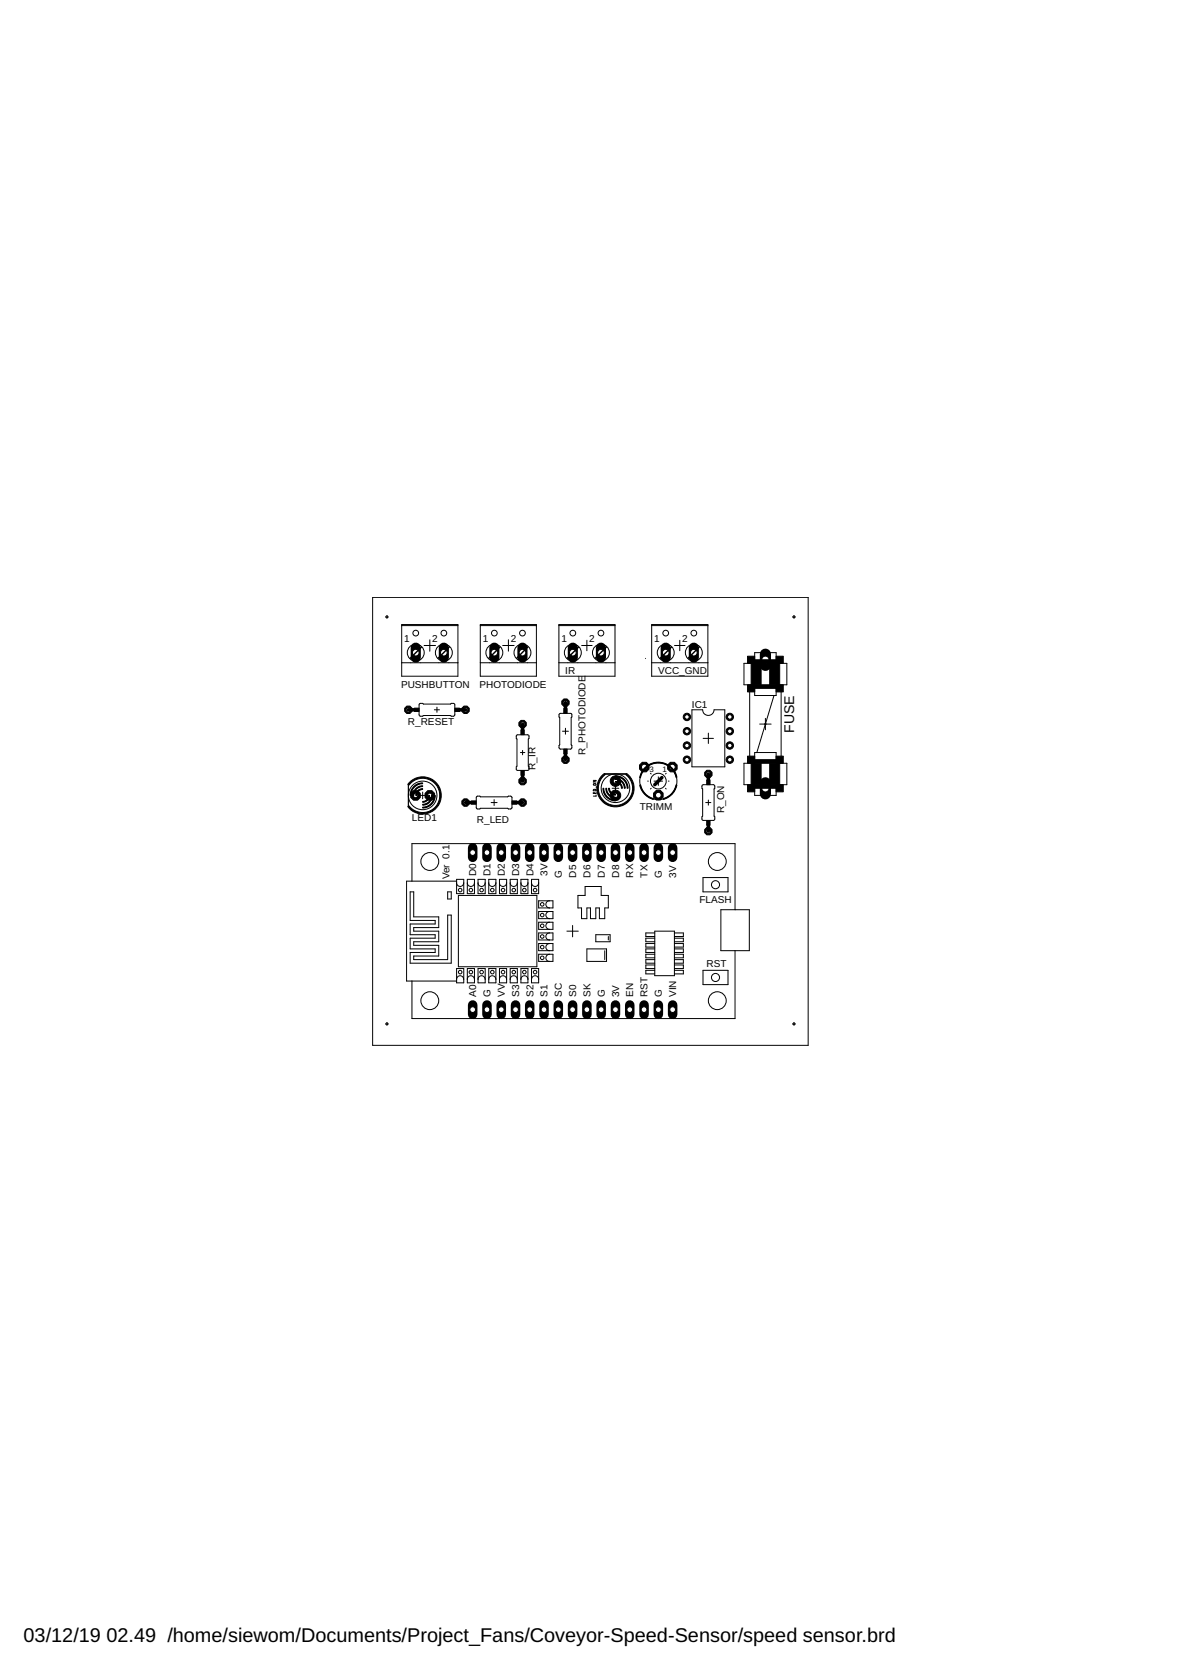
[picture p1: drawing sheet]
<svg xmlns="http://www.w3.org/2000/svg" width="210mm" height="297mm" viewBox="0 0 210 297" stroke-linecap="round" stroke-linejoin="round" font-family="sans-serif">
<circle cx="76.4" cy="141.4" r=".92" fill="#000" stroke="#000" stroke-width=".18"/>
<circle cx="76.4" cy="141.4" r=".4" fill="#fff" stroke="#000" stroke-width=".18"/>
<circle cx="73.9" cy="141.4" r=".92" fill="#000" stroke="#000" stroke-width=".18"/>
<circle cx="73.9" cy="141.4" r=".4" fill="#fff" stroke="#000" stroke-width=".18"/>
<circle cx="82.7" cy="142.7" r=".71" fill="#000" stroke="#000" stroke-width=".18"/>
<circle cx="82.7" cy="142.7" r=".4" fill="#fff" stroke="#000" stroke-width=".18"/>
<circle cx="92.9" cy="142.7" r=".71" fill="#000" stroke="#000" stroke-width=".18"/>
<circle cx="92.9" cy="142.7" r=".4" fill="#fff" stroke="#000" stroke-width=".18"/>
<circle cx="92.9" cy="138.9" r=".71" fill="#000" stroke="#000" stroke-width=".18"/>
<circle cx="92.9" cy="138.9" r=".4" fill="#fff" stroke="#000" stroke-width=".18"/>
<circle cx="92.9" cy="128.7" r=".71" fill="#000" stroke="#000" stroke-width=".18"/>
<circle cx="92.9" cy="128.7" r=".4" fill="#fff" stroke="#000" stroke-width=".18"/>
<circle cx="100.5" cy="135" r=".71" fill="#000" stroke="#000" stroke-width=".18"/>
<circle cx="100.5" cy="135" r=".4" fill="#fff" stroke="#000" stroke-width=".18"/>
<circle cx="100.5" cy="124.9" r=".71" fill="#000" stroke="#000" stroke-width=".18"/>
<circle cx="100.5" cy="124.9" r=".4" fill="#fff" stroke="#000" stroke-width=".18"/>
<path d="M84 178.6v1.7" fill="none" stroke="#000" stroke-width="1.7"/>
<circle cx="84" cy="179.5" r=".51" fill="#fff" stroke="#000" stroke-width=".18"/>
<path d="M86.6 178.6v1.7" fill="none" stroke="#000" stroke-width="1.7"/>
<circle cx="86.6" cy="179.5" r=".51" fill="#fff" stroke="#000" stroke-width=".18"/>
<path d="M89.1 178.6v1.7" fill="none" stroke="#000" stroke-width="1.7"/>
<circle cx="89.1" cy="179.5" r=".51" fill="#fff" stroke="#000" stroke-width=".18"/>
<path d="M91.6 178.6v1.7" fill="none" stroke="#000" stroke-width="1.7"/>
<circle cx="91.6" cy="179.5" r=".51" fill="#fff" stroke="#000" stroke-width=".18"/>
<path d="M94.1 178.6v1.7" fill="none" stroke="#000" stroke-width="1.7"/>
<circle cx="94.1" cy="179.5" r=".51" fill="#fff" stroke="#000" stroke-width=".18"/>
<path d="M96.7 178.6v1.7" fill="none" stroke="#000" stroke-width="1.7"/>
<circle cx="96.7" cy="179.5" r=".51" fill="#fff" stroke="#000" stroke-width=".18"/>
<path d="M99.2 178.6v1.7" fill="none" stroke="#000" stroke-width="1.7"/>
<circle cx="99.2" cy="179.5" r=".51" fill="#fff" stroke="#000" stroke-width=".18"/>
<path d="M101.8 178.6v1.7" fill="none" stroke="#000" stroke-width="1.7"/>
<circle cx="101.8" cy="179.5" r=".51" fill="#fff" stroke="#000" stroke-width=".18"/>
<path d="M104.3 178.6v1.7" fill="none" stroke="#000" stroke-width="1.7"/>
<circle cx="104.3" cy="179.5" r=".51" fill="#fff" stroke="#000" stroke-width=".18"/>
<path d="M106.8 178.6v1.7" fill="none" stroke="#000" stroke-width="1.7"/>
<circle cx="106.8" cy="179.5" r=".51" fill="#fff" stroke="#000" stroke-width=".18"/>
<path d="M109.4 178.6v1.7" fill="none" stroke="#000" stroke-width="1.7"/>
<circle cx="109.4" cy="179.5" r=".51" fill="#fff" stroke="#000" stroke-width=".18"/>
<path d="M111.9 178.6v1.7" fill="none" stroke="#000" stroke-width="1.7"/>
<circle cx="111.9" cy="179.5" r=".51" fill="#fff" stroke="#000" stroke-width=".18"/>
<path d="M114.5 178.6v1.7" fill="none" stroke="#000" stroke-width="1.7"/>
<circle cx="114.5" cy="179.5" r=".51" fill="#fff" stroke="#000" stroke-width=".18"/>
<path d="M117 178.6v1.7" fill="none" stroke="#000" stroke-width="1.7"/>
<circle cx="117" cy="179.5" r=".51" fill="#fff" stroke="#000" stroke-width=".18"/>
<path d="M119.5 178.6v1.7" fill="none" stroke="#000" stroke-width="1.7"/>
<circle cx="119.5" cy="179.5" r=".51" fill="#fff" stroke="#000" stroke-width=".18"/>
<path d="M119.5 150.7v1.7" fill="none" stroke="#000" stroke-width="1.7"/>
<circle cx="119.5" cy="151.6" r=".51" fill="#fff" stroke="#000" stroke-width=".18"/>
<path d="M117 150.7v1.7" fill="none" stroke="#000" stroke-width="1.7"/>
<circle cx="117" cy="151.6" r=".51" fill="#fff" stroke="#000" stroke-width=".18"/>
<path d="M114.5 150.7v1.7" fill="none" stroke="#000" stroke-width="1.7"/>
<circle cx="114.5" cy="151.6" r=".51" fill="#fff" stroke="#000" stroke-width=".18"/>
<path d="M111.9 150.7v1.7" fill="none" stroke="#000" stroke-width="1.7"/>
<circle cx="111.9" cy="151.6" r=".51" fill="#fff" stroke="#000" stroke-width=".18"/>
<path d="M109.4 150.7v1.7" fill="none" stroke="#000" stroke-width="1.7"/>
<circle cx="109.4" cy="151.6" r=".51" fill="#fff" stroke="#000" stroke-width=".18"/>
<path d="M106.8 150.7v1.7" fill="none" stroke="#000" stroke-width="1.7"/>
<circle cx="106.8" cy="151.6" r=".51" fill="#fff" stroke="#000" stroke-width=".18"/>
<path d="M104.3 150.7v1.7" fill="none" stroke="#000" stroke-width="1.7"/>
<circle cx="104.3" cy="151.6" r=".51" fill="#fff" stroke="#000" stroke-width=".18"/>
<path d="M101.8 150.7v1.7" fill="none" stroke="#000" stroke-width="1.7"/>
<circle cx="101.8" cy="151.6" r=".51" fill="#fff" stroke="#000" stroke-width=".18"/>
<path d="M99.2 150.7v1.7" fill="none" stroke="#000" stroke-width="1.7"/>
<circle cx="99.2" cy="151.6" r=".51" fill="#fff" stroke="#000" stroke-width=".18"/>
<path d="M96.7 150.7v1.7" fill="none" stroke="#000" stroke-width="1.7"/>
<circle cx="96.7" cy="151.6" r=".51" fill="#fff" stroke="#000" stroke-width=".18"/>
<path d="M94.1 150.7v1.7" fill="none" stroke="#000" stroke-width="1.7"/>
<circle cx="94.1" cy="151.6" r=".51" fill="#fff" stroke="#000" stroke-width=".18"/>
<path d="M91.6 150.7v1.7" fill="none" stroke="#000" stroke-width="1.7"/>
<circle cx="91.6" cy="151.6" r=".51" fill="#fff" stroke="#000" stroke-width=".18"/>
<path d="M89.1 150.7v1.7" fill="none" stroke="#000" stroke-width="1.7"/>
<circle cx="89.1" cy="151.6" r=".51" fill="#fff" stroke="#000" stroke-width=".18"/>
<path d="M86.6 150.7v1.7" fill="none" stroke="#000" stroke-width="1.7"/>
<circle cx="86.6" cy="151.6" r=".51" fill="#fff" stroke="#000" stroke-width=".18"/>
<path d="M84 150.7v1.7" fill="none" stroke="#000" stroke-width="1.7"/>
<circle cx="84" cy="151.6" r=".51" fill="#fff" stroke="#000" stroke-width=".18"/>
<path d="M101.8 115.1v1.8" fill="none" stroke="#000" stroke-width="1.8"/>
<circle cx="101.8" cy="116" r=".59" fill="#fff" stroke="#000" stroke-width=".18"/>
<path d="M106.8 115.1v1.8" fill="none" stroke="#000" stroke-width="1.8"/>
<circle cx="106.8" cy="116" r=".59" fill="#fff" stroke="#000" stroke-width=".18"/>
<path d="M118.3 115.1v1.8" fill="none" stroke="#000" stroke-width="1.8"/>
<circle cx="118.3" cy="116" r=".59" fill="#fff" stroke="#000" stroke-width=".18"/>
<path d="M123.3 115.1v1.8" fill="none" stroke="#000" stroke-width="1.8"/>
<circle cx="123.3" cy="116" r=".59" fill="#fff" stroke="#000" stroke-width=".18"/>
<path d="M87.9 115.1v1.8" fill="none" stroke="#000" stroke-width="1.8"/>
<circle cx="87.9" cy="116" r=".59" fill="#fff" stroke="#000" stroke-width=".18"/>
<path d="M92.9 115.1v1.8" fill="none" stroke="#000" stroke-width="1.8"/>
<circle cx="92.9" cy="116" r=".59" fill="#fff" stroke="#000" stroke-width=".18"/>
<path d="M73.9 115.1v1.8" fill="none" stroke="#000" stroke-width="1.8"/>
<circle cx="73.9" cy="116" r=".59" fill="#fff" stroke="#000" stroke-width=".18"/>
<path d="M78.9 115.1v1.8" fill="none" stroke="#000" stroke-width="1.8"/>
<circle cx="78.9" cy="116" r=".59" fill="#fff" stroke="#000" stroke-width=".18"/>
<circle cx="82.7" cy="126.2" r=".71" fill="#000" stroke="#000" stroke-width=".18"/>
<circle cx="82.7" cy="126.2" r=".4" fill="#fff" stroke="#000" stroke-width=".18"/>
<circle cx="72.6" cy="126.2" r=".71" fill="#000" stroke="#000" stroke-width=".18"/>
<circle cx="72.6" cy="126.2" r=".4" fill="#fff" stroke="#000" stroke-width=".18"/>
<circle cx="117" cy="141.4" r=".92" fill="#000" stroke="#000" stroke-width=".18"/>
<circle cx="117" cy="141.4" r=".51" fill="#fff" stroke="#000" stroke-width=".18"/>
<circle cx="114.5" cy="136.4" r=".92" fill="#000" stroke="#000" stroke-width=".18"/>
<circle cx="114.5" cy="136.4" r=".51" fill="#fff" stroke="#000" stroke-width=".18"/>
<circle cx="119.5" cy="136.4" r=".92" fill="#000" stroke="#000" stroke-width=".18"/>
<circle cx="119.5" cy="136.4" r=".51" fill="#fff" stroke="#000" stroke-width=".18"/>
<circle cx="122.1" cy="127.4" r=".66" fill="#000" stroke="#000" stroke-width=".18"/>
<circle cx="122.1" cy="127.4" r=".4" fill="#fff" stroke="#000" stroke-width=".18"/>
<circle cx="122.1" cy="130" r=".66" fill="#000" stroke="#000" stroke-width=".18"/>
<circle cx="122.1" cy="130" r=".4" fill="#fff" stroke="#000" stroke-width=".18"/>
<circle cx="129.7" cy="130" r=".66" fill="#000" stroke="#000" stroke-width=".18"/>
<circle cx="129.7" cy="130" r=".4" fill="#fff" stroke="#000" stroke-width=".18"/>
<circle cx="129.7" cy="127.4" r=".66" fill="#000" stroke="#000" stroke-width=".18"/>
<circle cx="129.7" cy="127.4" r=".4" fill="#fff" stroke="#000" stroke-width=".18"/>
<circle cx="122.1" cy="132.5" r=".66" fill="#000" stroke="#000" stroke-width=".18"/>
<circle cx="122.1" cy="132.5" r=".4" fill="#fff" stroke="#000" stroke-width=".18"/>
<circle cx="122.1" cy="135" r=".66" fill="#000" stroke="#000" stroke-width=".18"/>
<circle cx="122.1" cy="135" r=".4" fill="#fff" stroke="#000" stroke-width=".18"/>
<circle cx="129.7" cy="132.5" r=".66" fill="#000" stroke="#000" stroke-width=".18"/>
<circle cx="129.7" cy="132.5" r=".4" fill="#fff" stroke="#000" stroke-width=".18"/>
<circle cx="129.7" cy="135" r=".66" fill="#000" stroke="#000" stroke-width=".18"/>
<circle cx="129.7" cy="135" r=".4" fill="#fff" stroke="#000" stroke-width=".18"/>
<path d="M136 116.3v2" fill="none" stroke="#000" stroke-width="2"/>
<circle cx="136" cy="117.3" r=".66" fill="#fff" stroke="#000" stroke-width=".18"/>
<path d="M136 139.1v2" fill="none" stroke="#000" stroke-width="2"/>
<circle cx="136" cy="140.1" r=".66" fill="#fff" stroke="#000" stroke-width=".18"/>
<circle cx="109.4" cy="141.4" r=".93" fill="#000" stroke="#000" stroke-width=".18"/>
<circle cx="109.4" cy="141.4" r=".4" fill="#fff" stroke="#000" stroke-width=".18"/>
<circle cx="109.4" cy="138.9" r=".93" fill="#000" stroke="#000" stroke-width=".18"/>
<circle cx="109.4" cy="138.9" r=".4" fill="#fff" stroke="#000" stroke-width=".18"/>
<circle cx="125.9" cy="137.6" r=".71" fill="#000" stroke="#000" stroke-width=".18"/>
<circle cx="125.9" cy="137.6" r=".4" fill="#fff" stroke="#000" stroke-width=".18"/>
<circle cx="125.9" cy="147.7" r=".71" fill="#000" stroke="#000" stroke-width=".18"/>
<circle cx="125.9" cy="147.7" r=".4" fill="#fff" stroke="#000" stroke-width=".18"/>
<path d="M72.6 139.5v3.8M107.5 137.6h3.8" fill="none" stroke="#000" stroke-width=".21"/>
<g fill="#000" stroke="#000" stroke-width=".18">
<path d="M73.8 140.3a1.63 1.63 0 0 1 1.3-.6v.1a1.55 1.55 0 0 0-1.5 1.6h-.2v-.2z" fill-rule="evenodd"/>
<path d="M73.5 139.8a2.13 2.13 0 0 1 1.6-.6v.1a2.08 2.08 0 0 0-2.1 2.1h-.1l.1-.6z" fill-rule="evenodd"/>
<path d="M106.8 138l.6-.5 .2 .2a3 3 0 0 0-.5 4.5 3 3 0 0 0 4.5 0 3 3 0 0 0-.4-4.5l.2-.2a3.3 3.3 0 0 1 .6 4.7 3.3 3.3 0 0 1-4.7 .5 3.3 3.3 0 0 1-.5-4.7z" fill-rule="evenodd"/>
<path d="M113.7 139.6l.2-.1a3.2 3.2 0 0 0 2.2 2.5v.1a3.4 3.4 0 0 1-2.4-2.5z" fill-rule="evenodd"/>
<path d="M114.5 136.6a3.3 3.3 0 0 1 2.5-1.1v.1a3.2 3.2 0 0 0-3.2 2.7l-.1-.1 .2-.7z" fill-rule="evenodd"/>
<path d="M117 135.5a3.4 3.4 0 0 1 3.3 2.7h-.1a3.2 3.2 0 0 0-3.2-2.6z" fill-rule="evenodd"/>
<path d="M72.6 139.2a3.3 3.3 0 0 1 4.9-.1 3.3 3.3 0 0 1-.2 4.8 3.3 3.3 0 0 1-4.8-.5l.2-.2a3 3 0 0 0 4.5 .5 3 3 0 0 0 0-4.5 3 3 0 0 0-4.5 .4l-.2-.2z" fill-rule="evenodd"/>
<path d="M76.2 141.4h.1a1.23 1.23 0 0 1-1.2 1.2v-.1a1.05 1.05 0 0 0 1.1-1.1z" fill-rule="evenodd"/>
<path d="M74.3 140.5l.8-.3v.1l-.3 .1a1.03 1.03 0 0 0-.7 1h-.2v-.1z" fill-rule="evenodd"/>
<path d="M76.7 141.4h.2a1.75 1.75 0 0 1-1.8 1.7v-.1a1.55 1.55 0 0 0 1.6-1.6z" fill-rule="evenodd"/>
<path d="M77.2 141.4h.2a2.24 2.24 0 0 1-2.3 2.2v-.1a2.08 2.08 0 0 0 2.1-2.1z" fill-rule="evenodd"/>
<path d="M107.2 140.1h.1a2.08 2.08 0 0 0 2.1 2.1v.2a2.2 2.2 0 0 1-2.2-2.3z" fill-rule="evenodd"/>
<path d="M107.7 140.1h.1a1.55 1.55 0 0 0 1.6 1.6v.2a1.68 1.68 0 0 1-1.7-1.8z" fill-rule="evenodd"/>
<path d="M108.2 140.1h.1a1.05 1.05 0 0 0 1.1 1.1v.2a1.23 1.23 0 0 1-1.2-1.3z" fill-rule="evenodd"/>
<path d="M109.4 138.9a1.19 1.19 0 0 1 1.2 1.2h-.2a1.05 1.05 0 0 0-1-1z" fill-rule="evenodd"/>
<path d="M109.4 138.4a1.71 1.71 0 0 1 1.7 1.7h-.1a1.55 1.55 0 0 0-1.6-1.5z" fill-rule="evenodd"/>
<path d="M109.4 137.9a2.2 2.2 0 0 1 2.2 2.2h-.1a2.08 2.08 0 0 0-2.1-2.1z" fill-rule="evenodd"/>
<path d="M120.2 139.5l.1 .1a3.4 3.4 0 0 1-2.4 2.5v-.1a3.2 3.2 0 0 0 2.3-2.5z" fill-rule="evenodd"/>
</g>
<g fill="none" stroke="#000" stroke-width=".18">
<path d="M66.2 106.2h77.4v79.6h-77.4zM71.4 111h10v9.2h-10zM71.4 117.8h10M71.4 111.2h10M75.4 114.7h2M76.4 113.7v2.1M85.4 111h9.9v9.2h-9.9zM85.4 117.8h9.9M85.4 111.2h9.9M89.3 114.7h2.1M90.4 113.7v2.1M99.3 111h10v9.2h-10z"/>
<path d="M99.3 117.8h10M99.3 111.2h10M103.4 114.7h1.8M104.3 113.8v1.9M114.7 117v.1M115.8 111h10v9.2h-10zM115.8 117.8h10M115.8 111.2h10M119.9 114.7h1.9M120.8 113.8v1.9M133.5 117.9h-1.3v3.8h1.3M134.1 117.3v-1.3h3.8v1.3"/>
<path d="M138.6 117.9h1.2v3.8h-1.2M74.5 125.1l5.6 .1 .1-.2 .5 .1 .1 .2v1.8l-.2 .2h-.4l-.1-.1h-4.9l-.1 .1h-.5l-.1-.2zM77.2 126.2h.9M77.7 125.7v.9M91.8 130.7l2-.1 .2 .2v.5l-.1 .1v4.8l.1 .1v.5l-.1 .1h-1.9l-.2-.1v-.5l.1-.1zM92.5 133.8h.8M92.9 133.4v.8M99.4 126.9l2-.1 .2 .2v.4l-.1 .2v4.8l.1 .1v.4l-.1 .2-1.9 .1-.2-.2v-.5l.1-.1v-4.8l-.1-.2zM100 130h1M100.5 129.5v1M105.5 138.7h.4l-.4 .3h.4M105.5 139.3h.4v.2l-.4 .1z"/>
<path d="M106 139.8v.2M109.4 139.5v1.2M115.1 138.9h.1M115.6 137.5l.1 .1M116.2 138.9h1.6M117 138.1v1.5M118.4 137.5l-.1 .1M118.8 138.9h.1M123 126.2h1.9a1.02 1.02 0 0 0 1 1 1.02 1.02 0 0 0 1-1h1.9v10.1h-5.8zM124.8 139.6l2-.1 .2 .2v.4l-.1 .2v4.8l.1 .1v.4l-.1 .2h-1.9l-.2-.1v-.5l.1-.1zM125 131.3h1.8M125.9 130.3v1.9"/>
<path d="M133.2 123v11.4M133.5 135.7h-1.3v3.8h1.3M134.1 122.4v1.2h3.8v-1.2M134.1 135v-1.2h3.8v1.2M135 128.7h2.1M136 127.7v2M137.6 123.6l-3.1 10.2M138.6 135.7h1.2v3.8h-1.2M138.8 123v11.4M72.9 158.5h.6v4.5h4.5v1.9h-4.5v.6h4.5v1.9h-4.5v.6h4.5v1.9h-4.5v.7h6.1v-7.9h.6v8.5h-7.3v-1.9h4.4v-.6h-4.4v-1.9h4.4v-.6h-4.4v-1.9h4.4v-.7h-4.4zM73.2 156.6v-6.6h57.4v11.7M74.5 141.4h1.2"/>
<path d="M75.1 140.8v1.2M79.6 158.5h.6v1.3h-.6zM81.2 157a.63 .63 0 0 0 .6 .6 .63 .63 0 0 0 .6-.6M81.2 156.6h-8.9v17.8h8.9M81.2 156.3h1.2v2.6h-1.2zM81.5 159.2h13.9v12.7h-13.9zM83.1 157a.63 .63 0 0 0 .6 .6 .63 .63 0 0 0 .6-.6M83.1 156.3h1.2v2.6h-1.2zM84.7 141.6l.6-.1 .1 .1h4.8l.2-.1h.4l.2 .3v1.9l-.3 .1h-.3l-.2-.1h-4.8l-.1 .1h-.5l-.2-.2zM85 157a.63 .63 0 0 0 .6 .6 .63 .63 0 0 0 .6-.6M85 156.3h1.2v2.6h-1.2zM86.9 157a.63 .63 0 0 0 .6 .6 .63 .63 0 0 0 .6-.6"/>
<path d="M86.9 156.3h1.2v2.6h-1.2zM87.3 142.7h1M87.8 142.1v1.1M88.8 157a.63 .63 0 0 0 .6 .6 .63 .63 0 0 0 .6-.6M88.8 156.3h1.2v2.6h-1.2zM90.7 157a.63 .63 0 0 0 .6 .6 .63 .63 0 0 0 .6-.6M90.7 156.3h1.2v2.6h-1.2zM92.6 157a.62 .62 0 0 0 .6 .6 .62 .62 0 0 0 .6-.6M92.6 156.3h1.2v2.6h-1.2zM94.5 157a.63 .63 0 0 0 .6 .6 .63 .63 0 0 0 .6-.6M94.5 156.3h1.2v2.6h-1.2zM104 157.6h2.8v1.6h1.3v2.2h-.6v1.9h-1v-1.9h-.6v1.9h-1v-1.9h-.6v1.9h-.9v-1.9h-.7v-2.2h1.3z"/>
<path d="M105.5 140.8v.3h.4v-.3M105.5 140.4l.4-.1v.3h-.4zM105.7 140.9v.2M105.9 141.3v.2h-.4M108.8 140.1h1.2M115.7 140.1l-.1 .2M117 140.6v.2M118.3 140.1l.1 .2M124.9 156h4.5v2.5h-4.5zM125.4 142.7h.9M125.9 142.2v.9M134.1 140.1v1.3h3.8v-1.3"/>
<path d="M81.2 174.1a.63 .63 0 0 1 .6-.7 .63 .63 0 0 1 .6 .7M81.2 172.2h1.2v2.5h-1.2zM83.1 174.1a.63 .63 0 0 1 .6-.7 .63 .63 0 0 1 .6 .7M83.1 172.2h1.2v2.5h-1.2zM85 174.1a.63 .63 0 0 1 .6-.7 .63 .63 0 0 1 .6 .7M85 172.2h1.2v2.5h-1.2zM86.9 174.1a.63 .63 0 0 1 .6-.7 .63 .63 0 0 1 .6 .7M86.9 172.2h1.2v2.5h-1.2zM88.8 174.1a.63 .63 0 0 1 .6-.7 .63 .63 0 0 1 .6 .7M88.8 172.2h1.2v2.5h-1.2zM90.7 174.1a.63 .63 0 0 1 .6-.7 .63 .63 0 0 1 .6 .7M90.7 172.2h1.2v2.5h-1.2z"/>
<path d="M92.6 174.1a.62 .62 0 0 1 .6-.7 .62 .62 0 0 1 .6 .7M92.6 172.2h1.2v2.5h-1.2zM94.5 174.1a.63 .63 0 0 1 .6-.7 .63 .63 0 0 1 .6 .7M94.5 172.2h1.2v2.5h-1.2zM95.7 167.7h2.6v1.3h-2.6zM95.7 160.1h2.6v1.3h-2.6zM95.7 162h2.6v1.3h-2.6zM95.7 163.9h2.6v1.3h-2.6zM95.7 165.8h2.6v1.3h-2.6zM95.7 169.6h2.6v1.3h-2.6zM97.6 169.6a.63 .63 0 0 0-.6 .7 .63 .63 0 0 0 .6 .6M97.6 167.7a.63 .63 0 0 0-.6 .7 .63 .63 0 0 0 .6 .6"/>
<path d="M97.6 165.8a.62 .62 0 0 0-.6 .7 .62 .62 0 0 0 .6 .6M97.6 163.9a.63 .63 0 0 0-.6 .7 .63 .63 0 0 0 .6 .6M97.6 162a.63 .63 0 0 0-.6 .7 .63 .63 0 0 0 .6 .6M97.6 160.1a.63 .63 0 0 0-.6 .7 .63 .63 0 0 0 .6 .6M100.8 165.5h2M101.8 164.5v2M104.3 168.7h3.5v2.2h-3.5zM105.9 166.2h2.5v1.2h-2.5zM107.5 169v1.6M108.1 166.5v.6M116.4 171.5h-1.6v.7h1.6M116.4 169.6h-1.6v.7h1.6"/>
<path d="M116.4 167.7h-1.6v.7h1.6M116.4 165.8h-1.6v.7h1.6M116.4 170.6h-1.6v.6h1.6M116.4 168.7h-1.6v.6h1.6M116.4 166.8h-1.6v.6h1.6M116.4 165.5h3.5v7.9h-3.5zM116.4 172.5h-1.6v.6h1.6M119.9 171.5h1.6v.7h-1.6M119.9 169.6h1.6v.7h-1.6M119.9 167.7h1.6v.7h-1.6M119.9 165.8h1.6v.7h-1.6M119.9 170.6h1.6v.6h-1.6"/>
<path d="M119.9 168.7h1.6v.6h-1.6M119.9 166.8h1.6v.6h-1.6M119.9 172.5h1.6v.6h-1.6M124.9 172.5h4.5v2.5h-4.5zM128.1 161.7h5.1v7.3h-5.1zM130.6 169v12.1h-57.4v-6.7"/>
<circle cx="73.9" cy="116" r="1.5"/>
<circle cx="73.9" cy="112.5" r=".51"/>
<circle cx="78.9" cy="116" r="1.5"/>
<circle cx="78.9" cy="112.5" r=".51"/>
<circle cx="87.9" cy="116" r="1.5"/>
<circle cx="87.9" cy="112.5" r=".51"/>
<circle cx="92.9" cy="116" r="1.5"/>
<circle cx="92.9" cy="112.5" r=".51"/>
<circle cx="101.8" cy="116" r="1.5"/>
<circle cx="101.8" cy="112.5" r=".51"/>
<circle cx="106.8" cy="116" r="1.5"/>
<circle cx="106.8" cy="112.5" r=".51"/>
<circle cx="118.3" cy="116" r="1.5"/>
<circle cx="118.3" cy="112.5" r=".51"/>
<circle cx="123.3" cy="116" r="1.5"/>
<circle cx="123.3" cy="112.5" r=".51"/>
<circle cx="117" cy="138.9" r="3.3"/>
<circle cx="117" cy="138.9" r="1.4"/>
<circle cx="136" cy="128.7" r=".13"/>
<circle cx="75.1" cy="141.4" r="2.54"/>
<circle cx="76.4" cy="153.1" r="1.59"/>
<circle cx="81.8" cy="158.2" r=".32"/>
<circle cx="83.7" cy="158.2" r=".32"/>
<circle cx="85.6" cy="158.2" r=".32"/>
<circle cx="87.5" cy="158.2" r=".32"/>
<circle cx="89.4" cy="158.2" r=".32"/>
<circle cx="91.3" cy="158.2" r=".32"/>
<circle cx="93.2" cy="158.2" r=".32"/>
<circle cx="95.1" cy="158.2" r=".32"/>
<circle cx="109.4" cy="140.1" r="2.54"/>
<circle cx="127.2" cy="157.3" r=".72"/>
<circle cx="127.5" cy="153.1" r="1.59"/>
<circle cx="76.4" cy="177.9" r="1.59"/>
<circle cx="81.8" cy="172.8" r=".32"/>
<circle cx="83.7" cy="172.8" r=".32"/>
<circle cx="85.6" cy="172.8" r=".32"/>
<circle cx="87.5" cy="172.8" r=".32"/>
<circle cx="89.4" cy="172.8" r=".32"/>
<circle cx="91.3" cy="172.8" r=".32"/>
<circle cx="93.2" cy="172.8" r=".32"/>
<circle cx="95.1" cy="172.8" r=".32"/>
<circle cx="96.4" cy="168.4" r=".32"/>
<circle cx="96.4" cy="170.3" r=".32"/>
<circle cx="96.4" cy="162.7" r=".32"/>
<circle cx="96.4" cy="166.5" r=".32"/>
<circle cx="96.4" cy="160.8" r=".32"/>
<circle cx="96.4" cy="164.6" r=".32"/>
<circle cx="127.2" cy="173.8" r=".72"/>
<circle cx="127.5" cy="177.9" r="1.59"/>
<circle cx="141.1" cy="182" r=".17"/>
</g>
<g fill="#000" stroke="#000" stroke-width=".18">
<path d="M132.9 116.6h1.2v1.3h-1.2zM133.5 117.9h1.8v3.8h-1.8zM133.5 117.3h5.1v.6h-5.1zM136.8 117.9h1.8v3.8h-1.8zM137.9 116.6h1.3v1.3h-1.3zM73.6 125.9h.9v.6h-.9zM80.8 125.9h.9v.6h-.9zM92.6 129.8h.6v.8h-.6zM92.6 137h.6v.8h-.6zM100.2 125.9h.6v.9h-.6zM100.2 133.2h.6v.8h-.6zM125.6 138.6h.6v.9h-.6z"/>
<path d="M132.9 121.7h1.2v1.3h-1.2zM132.9 134.4h1.2v1.3h-1.2zM132.9 139.5h1.2v1.3h-1.2zM133.5 121.7h5.1v.7h-5.1zM133.5 135h5.1v.7h-5.1zM133.5 135.7h1.8v3.8h-1.8zM133.5 139.5h5.1v.6h-5.1zM136.8 135.7h1.8v3.8h-1.8zM137.9 121.7h1.3v1.3h-1.3zM137.9 134.4h1.3v1.3h-1.3zM137.9 139.5h1.3v1.3h-1.3zM83.8 142.4h.8v.6h-.8z"/>
<path d="M91 142.4h.8v.6h-.8zM125.6 145.9h.6v.8h-.6z"/>
</g>
<path d="M72.6 126.2h1M81.7 126.2h1M92.9 128.7v1M92.9 137.8v1.1M100.5 124.9v1M100.5 134v1M117.6 138.2l-1.2 1.3M125.9 137.6v1M82.7 142.7h1.1M91.9 142.7h1M125.9 146.7v1" fill="none" stroke="#000" stroke-width=".61"/>
<path d="M74.9 115l-2 2M79.9 115l-2 2M88.9 115l-2 2M93.8 115l-2 2M102.8 115l-2 2M107.8 115l-2 2M119.3 115l-2 2M124.3 115l-2 2" fill="none" stroke="#000" stroke-width=".25"/>
<circle cx="141.1" cy="182" r=".17" fill="#fff" stroke="#000" stroke-width=".18"/>
<circle cx="68.8" cy="182" r=".17" fill="none" stroke="#000" stroke-width=".18"/>
<circle cx="68.8" cy="182" r=".17" fill="#fff" stroke="#000" stroke-width=".18"/>
<circle cx="141.1" cy="109.7" r=".17" fill="none" stroke="#000" stroke-width=".18"/>
<circle cx="141.1" cy="109.7" r=".17" fill="#fff" stroke="#000" stroke-width=".18"/>
<circle cx="68.8" cy="109.7" r=".17" fill="none" stroke="#000" stroke-width=".18"/>
<circle cx="68.8" cy="109.7" r=".17" fill="#fff" stroke="#000" stroke-width=".18"/>
<g font-size="3.5">
<text x="4.2" y="291.8">03/12/19</text>
<text x="18.9" y="291.8">02.49 /home/siewom/Documents/Project_Fans/Coveyor-Speed-Sensor/speed sensor.brd</text>
</g>
<text font-size="2.5" x="141.1" y="130.3" transform="rotate(-90 141.1 130.3)">FUSE</text>
<g font-size="1.8">
<text x="71.9" y="114.1">1</text>
<text x="76.8" y="114.1">2</text>
<text x="85.8" y="114.1">1</text>
<text x="90.8" y="114.1">2</text>
<text x="99.8" y="114.1">1</text>
<text x="100.5" y="119.7">IR</text>
<text x="104.7" y="114.1">2</text>
<text x="116.3" y="114.1">1</text>
<text x="117" y="119.7">VCC_GND</text>
<text x="121.2" y="114.1">2</text>
<text x="71.3" y="122.3">PUSHBUTTON</text>
<text x="85.2" y="122.3">PHOTODIODE</text>
<text x="123" y="125.9">IC1</text>
<text x="72.5" y="129">R_RESET</text>
<text x="95.2" y="136.8" transform="rotate(-90 95.2 136.8)">R_IR</text>
<text x="104.1" y="134.3" transform="rotate(-90 104.1 134.3)">R_PHOTODIODE</text>
<text x="113.7" y="143.9">TRIMM</text>
<text x="73.2" y="145.9">LED1</text>
<text x="84.8" y="146.2">R_LED</text>
<text x="128.7" y="144.6" transform="rotate(-90 128.7 144.6)">R_ON</text>
<text x="84.6" y="155.7" transform="rotate(-90 84.6 155.7)">D0</text>
<text x="87.2" y="155.7" transform="rotate(-90 87.2 155.7)">D1</text>
<text x="89.7" y="155.7" transform="rotate(-90 89.7 155.7)">D2</text>
<text x="92.3" y="155.7" transform="rotate(-90 92.3 155.7)">D3</text>
<text x="94.8" y="155.7" transform="rotate(-90 94.8 155.7)">D4</text>
<text x="97.3" y="155.7" transform="rotate(-90 97.3 155.7)">3V</text>
<text x="99.9" y="156" transform="rotate(-90 99.9 156)">G</text>
<text x="102.4" y="156" transform="rotate(-90 102.4 156)">D5</text>
<text x="104.9" y="156" transform="rotate(-90 104.9 156)">D6</text>
<text x="107.5" y="156" transform="rotate(-90 107.5 156)">D7</text>
<text x="110" y="156" transform="rotate(-90 110 156)">D8</text>
<text x="112.6" y="156" transform="rotate(-90 112.6 156)">RX</text>
<text x="115.1" y="156" transform="rotate(-90 115.1 156)">TX</text>
<text x="117.6" y="156" transform="rotate(-90 117.6 156)">G</text>
<text x="120.2" y="156" transform="rotate(-90 120.2 156)">3V</text>
<text x="79.9" y="156.3" transform="rotate(-90 79.9 156.3)">Ver 0.1</text>
<text x="124.3" y="160.4">FLASH</text>
<text x="125.6" y="171.9">RST</text>
<text x="84.6" y="177.3" transform="rotate(-90 84.6 177.3)">A0</text>
<text x="87.2" y="177.3" transform="rotate(-90 87.2 177.3)">G</text>
<text x="89.7" y="177.3" transform="rotate(-90 89.7 177.3)">VV</text>
<text x="92.3" y="177.3" transform="rotate(-90 92.3 177.3)">S3</text>
<text x="94.8" y="177.3" transform="rotate(-90 94.8 177.3)">S2</text>
<text x="97.3" y="177.3" transform="rotate(-90 97.3 177.3)">S1</text>
<text x="99.9" y="177.3" transform="rotate(-90 99.9 177.3)">SC</text>
<text x="102.4" y="177.3" transform="rotate(-90 102.4 177.3)">S0</text>
<text x="104.9" y="177.3" transform="rotate(-90 104.9 177.3)">SK</text>
<text x="107.5" y="177.3" transform="rotate(-90 107.5 177.3)">G</text>
<text x="110" y="177.3" transform="rotate(-90 110 177.3)">3V</text>
<text x="112.6" y="177.3" transform="rotate(-90 112.6 177.3)">EN</text>
<text x="115.1" y="177.3" transform="rotate(-90 115.1 177.3)">RST</text>
<text x="117.6" y="177.3" transform="rotate(-90 117.6 177.3)">G</text>
<text x="120.2" y="177.3" transform="rotate(-90 120.2 177.3)">VIN</text>
</g>
<g font-size="1.4">
<text x="115.5" y="137.2">3</text>
<text x="117.7" y="137.2">1</text>
</g>
</svg>
